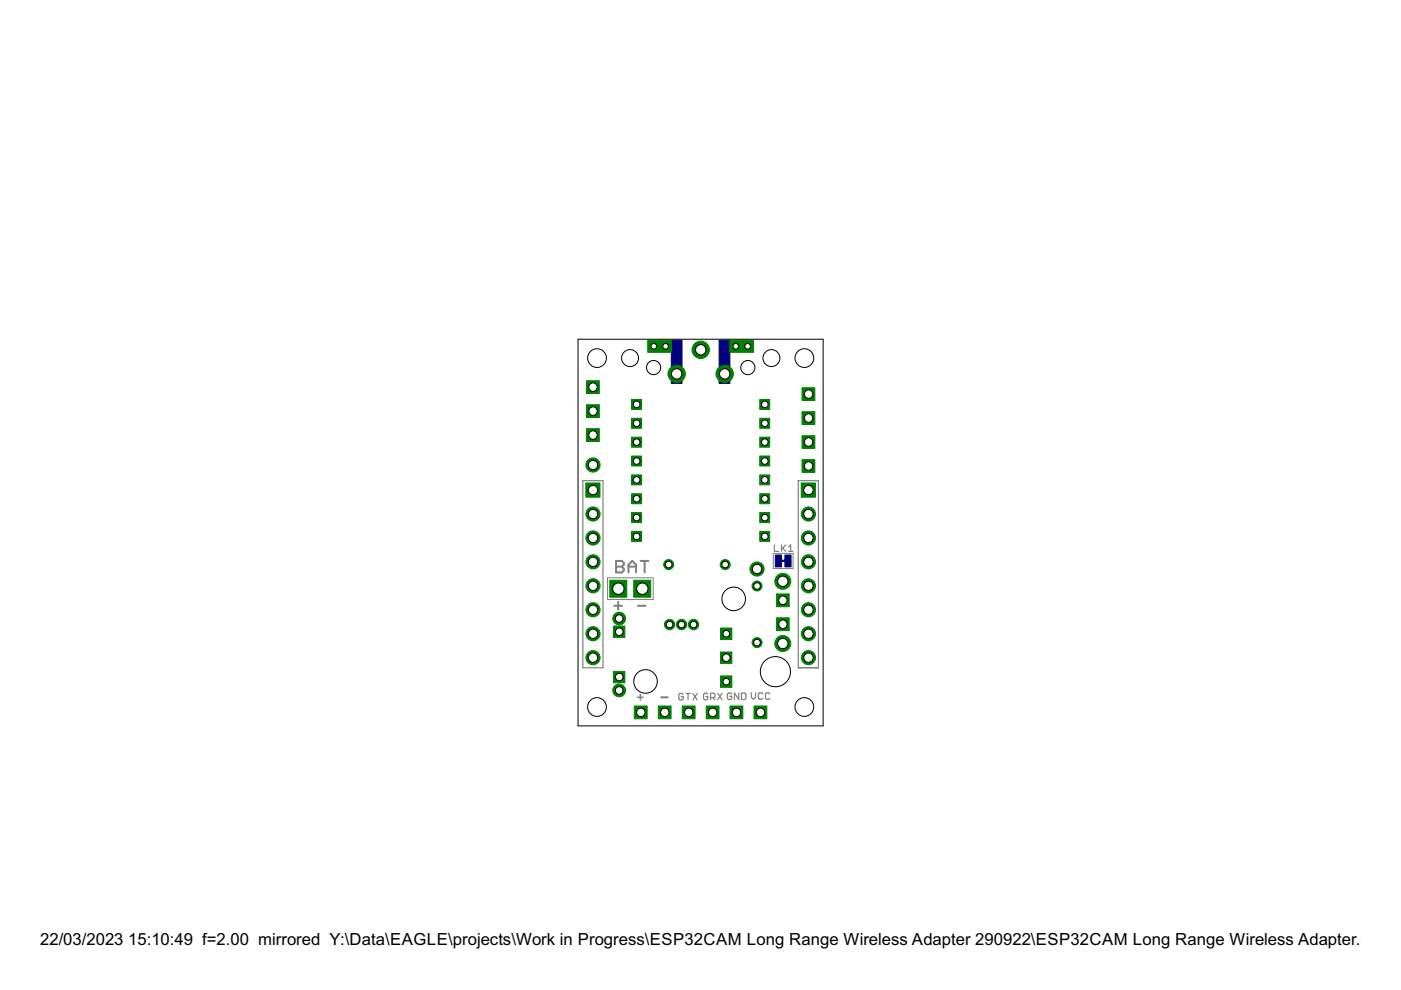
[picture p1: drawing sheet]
<svg xmlns="http://www.w3.org/2000/svg" width="297mm" height="210mm" viewBox="0 0 297 210" stroke-linecap="round" stroke-linejoin="round" font-family="sans-serif">
<g fill="#000080" stroke="#000080" stroke-width=".21">
<path d="M152.5 72.1h2.2v9.2h-2.2z"/>
<path d="M142.3 72.1h2.3v9.2h-2.3z"/>
<path d="M166.4 117.7h1.3v2.5h-1.3z"/>
<path d="M164.4 117.7h1.3v2.5h-1.3z"/>
</g>
<path d="M165.4 118.9h1.2" fill="none" stroke="#000080" stroke-width=".51"/>
<path d="M129.3 123h3.6v3.6h-3.6z" fill="#008000" stroke="#008000" stroke-width=".21"/>
<circle cx="131.1" cy="124.8" r="1.21" fill="#fff" stroke="#000" stroke-width=".21"/>
<path d="M134.4 123h3.6v3.6h-3.6z" fill="#008000" stroke="#008000" stroke-width=".21"/>
<circle cx="136.2" cy="124.8" r="1.21" fill="#fff" stroke="#000" stroke-width=".21"/>
<path d="M139.6 149.7h2.7v2.7h-2.7z" fill="#008000" stroke="#008000" stroke-width=".21"/>
<circle cx="140.9" cy="151.1" r=".9" fill="#fff" stroke="#000" stroke-width=".21"/>
<path d="M144.7 149.7h2.7v2.7h-2.7z" fill="#008000" stroke="#008000" stroke-width=".21"/>
<circle cx="146" cy="151.1" r=".9" fill="#fff" stroke="#000" stroke-width=".21"/>
<path d="M149.7 149.7h2.7v2.7h-2.7z" fill="#008000" stroke="#008000" stroke-width=".21"/>
<circle cx="151.1" cy="151.1" r=".9" fill="#fff" stroke="#000" stroke-width=".21"/>
<path d="M154.8 149.7h2.7v2.7h-2.7z" fill="#008000" stroke="#008000" stroke-width=".21"/>
<circle cx="156.2" cy="151.1" r=".9" fill="#fff" stroke="#000" stroke-width=".21"/>
<path d="M159.9 149.7h2.7v2.7h-2.7z" fill="#008000" stroke="#008000" stroke-width=".21"/>
<circle cx="161.2" cy="151.1" r=".9" fill="#fff" stroke="#000" stroke-width=".21"/>
<path d="M134.5 149.7h2.7v2.7h-2.7z" fill="#008000" stroke="#008000" stroke-width=".21"/>
<circle cx="135.9" cy="151.1" r=".9" fill="#fff" stroke="#000" stroke-width=".21"/>
<circle cx="125.7" cy="139.4" r="1.5" fill="#008000" stroke="#008000" stroke-width=".21"/>
<circle cx="125.7" cy="139.4" r=".99" fill="#fff" stroke="#000" stroke-width=".21"/>
<circle cx="171.4" cy="139.4" r="1.5" fill="#008000" stroke="#008000" stroke-width=".21"/>
<circle cx="171.4" cy="139.4" r=".99" fill="#fff" stroke="#000" stroke-width=".21"/>
<circle cx="125.7" cy="134.4" r="1.5" fill="#008000" stroke="#008000" stroke-width=".21"/>
<circle cx="125.7" cy="134.4" r=".99" fill="#fff" stroke="#000" stroke-width=".21"/>
<circle cx="171.4" cy="134.4" r="1.5" fill="#008000" stroke="#008000" stroke-width=".21"/>
<circle cx="171.4" cy="134.4" r=".99" fill="#fff" stroke="#000" stroke-width=".21"/>
<circle cx="125.7" cy="129.3" r="1.5" fill="#008000" stroke="#008000" stroke-width=".21"/>
<circle cx="125.7" cy="129.3" r=".99" fill="#fff" stroke="#000" stroke-width=".21"/>
<circle cx="125.7" cy="124.2" r="1.5" fill="#008000" stroke="#008000" stroke-width=".21"/>
<circle cx="125.7" cy="124.2" r=".99" fill="#fff" stroke="#000" stroke-width=".21"/>
<circle cx="125.7" cy="119.1" r="1.5" fill="#008000" stroke="#008000" stroke-width=".21"/>
<circle cx="125.7" cy="119.1" r=".99" fill="#fff" stroke="#000" stroke-width=".21"/>
<circle cx="125.7" cy="114.1" r="1.5" fill="#008000" stroke="#008000" stroke-width=".21"/>
<circle cx="125.7" cy="114.1" r=".99" fill="#fff" stroke="#000" stroke-width=".21"/>
<circle cx="125.7" cy="109" r="1.5" fill="#008000" stroke="#008000" stroke-width=".21"/>
<circle cx="125.7" cy="109" r=".99" fill="#fff" stroke="#000" stroke-width=".21"/>
<path d="M124.2 102.4h3v3h-3z" fill="#008000" stroke="#008000" stroke-width=".21"/>
<circle cx="125.7" cy="103.9" r=".99" fill="#fff" stroke="#000" stroke-width=".21"/>
<circle cx="171.4" cy="129.3" r="1.5" fill="#008000" stroke="#008000" stroke-width=".21"/>
<circle cx="171.4" cy="129.3" r=".99" fill="#fff" stroke="#000" stroke-width=".21"/>
<circle cx="171.4" cy="124.2" r="1.5" fill="#008000" stroke="#008000" stroke-width=".21"/>
<circle cx="171.4" cy="124.2" r=".99" fill="#fff" stroke="#000" stroke-width=".21"/>
<circle cx="171.4" cy="119.1" r="1.5" fill="#008000" stroke="#008000" stroke-width=".21"/>
<circle cx="171.4" cy="119.1" r=".99" fill="#fff" stroke="#000" stroke-width=".21"/>
<circle cx="171.4" cy="114.1" r="1.5" fill="#008000" stroke="#008000" stroke-width=".21"/>
<circle cx="171.4" cy="114.1" r=".99" fill="#fff" stroke="#000" stroke-width=".21"/>
<circle cx="171.4" cy="109" r="1.5" fill="#008000" stroke="#008000" stroke-width=".21"/>
<circle cx="171.4" cy="109" r=".99" fill="#fff" stroke="#000" stroke-width=".21"/>
<path d="M169.9 102.4h3v3h-3z" fill="#008000" stroke="#008000" stroke-width=".21"/>
<circle cx="171.4" cy="103.9" r=".99" fill="#fff" stroke="#000" stroke-width=".21"/>
<circle cx="148.6" cy="74.2" r="1.84" fill="#008000" stroke="#008000" stroke-width=".21"/>
<circle cx="148.6" cy="74.2" r="1.1" fill="#fff" stroke="#000" stroke-width=".21"/>
<circle cx="153.6" cy="79.3" r="1.84" fill="#008000" stroke="#008000" stroke-width=".21"/>
<circle cx="153.6" cy="79.3" r="1.1" fill="#fff" stroke="#000" stroke-width=".21"/>
<circle cx="143.5" cy="79.3" r="1.84" fill="#008000" stroke="#008000" stroke-width=".21"/>
<circle cx="143.5" cy="79.3" r="1.1" fill="#fff" stroke="#000" stroke-width=".21"/>
<path d="M170.1 82.2h2.7v2.7h-2.7z" fill="#008000" stroke="#008000" stroke-width=".21"/>
<circle cx="171.4" cy="83.6" r=".9" fill="#fff" stroke="#000" stroke-width=".21"/>
<path d="M170.1 87.3h2.7v2.7h-2.7z" fill="#008000" stroke="#008000" stroke-width=".21"/>
<circle cx="171.4" cy="88.7" r=".9" fill="#fff" stroke="#000" stroke-width=".21"/>
<path d="M170.1 92.4h2.7v2.7h-2.7z" fill="#008000" stroke="#008000" stroke-width=".21"/>
<circle cx="171.4" cy="93.7" r=".9" fill="#fff" stroke="#000" stroke-width=".21"/>
<path d="M170.1 97.5h2.7v2.7h-2.7z" fill="#008000" stroke="#008000" stroke-width=".21"/>
<circle cx="171.4" cy="98.8" r=".9" fill="#fff" stroke="#000" stroke-width=".21"/>
<circle cx="141.8" cy="119.7" r="1.06" fill="#008000" stroke="#008000" stroke-width=".21"/>
<circle cx="141.8" cy="119.7" r=".7" fill="#fff" stroke="#000" stroke-width=".21"/>
<circle cx="153.8" cy="119.7" r="1.06" fill="#008000" stroke="#008000" stroke-width=".21"/>
<circle cx="153.8" cy="119.7" r=".7" fill="#fff" stroke="#000" stroke-width=".21"/>
<circle cx="160.5" cy="124.2" r="1.06" fill="#008000" stroke="#008000" stroke-width=".21"/>
<circle cx="160.5" cy="124.2" r=".7" fill="#fff" stroke="#000" stroke-width=".21"/>
<circle cx="160.5" cy="136.2" r="1.06" fill="#008000" stroke="#008000" stroke-width=".21"/>
<circle cx="160.5" cy="136.2" r=".7" fill="#fff" stroke="#000" stroke-width=".21"/>
<circle cx="125.7" cy="98.6" r="1.5" fill="#008000" stroke="#008000" stroke-width=".21"/>
<circle cx="125.7" cy="98.6" r=".99" fill="#fff" stroke="#000" stroke-width=".21"/>
<path d="M137.3 72.2h2.6v2.5h-2.6z" fill="#008000" stroke="#008000" stroke-width=".21"/>
<circle cx="138.6" cy="73.4" r=".59" fill="#fff" stroke="#000" stroke-width=".21"/>
<path d="M157.2 72.2h2.6v2.5h-2.6z" fill="#008000" stroke="#008000" stroke-width=".21"/>
<circle cx="158.5" cy="73.4" r=".59" fill="#fff" stroke="#000" stroke-width=".21"/>
<path d="M139.8 72.2h2.6v2.5h-2.6z" fill="#008000" stroke="#008000" stroke-width=".21"/>
<circle cx="141.1" cy="73.4" r=".59" fill="#fff" stroke="#000" stroke-width=".21"/>
<path d="M154.7 72.2h2.5v2.5h-2.5z" fill="#008000" stroke="#008000" stroke-width=".21"/>
<circle cx="156" cy="73.4" r=".59" fill="#fff" stroke="#000" stroke-width=".21"/>
<circle cx="166" cy="136.4" r="1.69" fill="#008000" stroke="#008000" stroke-width=".21"/>
<circle cx="166" cy="136.4" r="1.1" fill="#fff" stroke="#000" stroke-width=".21"/>
<circle cx="166" cy="123.3" r="1.69" fill="#008000" stroke="#008000" stroke-width=".21"/>
<circle cx="166" cy="123.3" r="1.1" fill="#fff" stroke="#000" stroke-width=".21"/>
<path d="M152.8 138.2h2.4v2.5h-2.4z" fill="#008000" stroke="#008000" stroke-width=".21"/>
<circle cx="154" cy="139.4" r=".8" fill="#fff" stroke="#000" stroke-width=".21"/>
<path d="M152.8 143.3h2.4v2.4h-2.4z" fill="#008000" stroke="#008000" stroke-width=".21"/>
<circle cx="154" cy="144.5" r=".7" fill="#fff" stroke="#000" stroke-width=".21"/>
<path d="M152.8 133.2h2.4v2.4h-2.4z" fill="#008000" stroke="#008000" stroke-width=".21"/>
<circle cx="154" cy="134.4" r=".7" fill="#fff" stroke="#000" stroke-width=".21"/>
<circle cx="131.3" cy="131.1" r="1.35" fill="#008000" stroke="#008000" stroke-width=".21"/>
<circle cx="131.3" cy="131.1" r=".8" fill="#fff" stroke="#000" stroke-width=".21"/>
<circle cx="131.3" cy="146.4" r="1.35" fill="#008000" stroke="#008000" stroke-width=".21"/>
<circle cx="131.3" cy="146.4" r=".8" fill="#fff" stroke="#000" stroke-width=".21"/>
<circle cx="142" cy="132.4" r="1.1" fill="#008000" stroke="#008000" stroke-width=".21"/>
<circle cx="142" cy="132.4" r=".7" fill="#fff" stroke="#000" stroke-width=".21"/>
<circle cx="144.5" cy="132.4" r="1.1" fill="#008000" stroke="#008000" stroke-width=".21"/>
<circle cx="144.5" cy="132.4" r=".7" fill="#fff" stroke="#000" stroke-width=".21"/>
<circle cx="147" cy="132.4" r="1.1" fill="#008000" stroke="#008000" stroke-width=".21"/>
<circle cx="147" cy="132.4" r=".7" fill="#fff" stroke="#000" stroke-width=".21"/>
<path d="M164.6 125.9h2.7v2.7h-2.7z" fill="#008000" stroke="#008000" stroke-width=".21"/>
<circle cx="166" cy="127.3" r=".9" fill="#fff" stroke="#000" stroke-width=".21"/>
<path d="M164.6 131h2.7v2.7h-2.7z" fill="#008000" stroke="#008000" stroke-width=".21"/>
<circle cx="166" cy="132.4" r=".9" fill="#fff" stroke="#000" stroke-width=".21"/>
<path d="M130.1 142.3h2.4v2.5h-2.4z" fill="#008000" stroke="#008000" stroke-width=".21"/>
<circle cx="131.3" cy="143.6" r=".8" fill="#fff" stroke="#000" stroke-width=".21"/>
<path d="M130.1 132.7h2.4v2.4h-2.4z" fill="#008000" stroke="#008000" stroke-width=".21"/>
<circle cx="131.3" cy="133.9" r=".8" fill="#fff" stroke="#000" stroke-width=".21"/>
<path d="M161.1 84.7h2.1v2.1h-2.1z" fill="#008000" stroke="#008000" stroke-width=".21"/>
<circle cx="162.2" cy="85.7" r=".7" fill="#fff" stroke="#000" stroke-width=".21"/>
<path d="M161.1 88.7h2.1v2.1h-2.1z" fill="#008000" stroke="#008000" stroke-width=".21"/>
<circle cx="162.2" cy="89.7" r=".7" fill="#fff" stroke="#000" stroke-width=".21"/>
<path d="M161.1 92.7h2.1v2.1h-2.1z" fill="#008000" stroke="#008000" stroke-width=".21"/>
<circle cx="162.2" cy="93.7" r=".7" fill="#fff" stroke="#000" stroke-width=".21"/>
<path d="M161.1 96.7h2.1v2.1h-2.1z" fill="#008000" stroke="#008000" stroke-width=".21"/>
<circle cx="162.2" cy="97.7" r=".7" fill="#fff" stroke="#000" stroke-width=".21"/>
<path d="M161.1 100.7h2.1v2.1h-2.1z" fill="#008000" stroke="#008000" stroke-width=".21"/>
<circle cx="162.2" cy="101.7" r=".7" fill="#fff" stroke="#000" stroke-width=".21"/>
<path d="M161.1 104.7h2.1v2.1h-2.1z" fill="#008000" stroke="#008000" stroke-width=".21"/>
<circle cx="162.2" cy="105.7" r=".7" fill="#fff" stroke="#000" stroke-width=".21"/>
<path d="M161.1 108.7h2.1v2.1h-2.1z" fill="#008000" stroke="#008000" stroke-width=".21"/>
<circle cx="162.2" cy="109.7" r=".7" fill="#fff" stroke="#000" stroke-width=".21"/>
<path d="M161.1 112.7h2.1v2.1h-2.1z" fill="#008000" stroke="#008000" stroke-width=".21"/>
<circle cx="162.2" cy="113.7" r=".7" fill="#fff" stroke="#000" stroke-width=".21"/>
<path d="M133.9 112.7h2.1v2.1h-2.1z" fill="#008000" stroke="#008000" stroke-width=".21"/>
<circle cx="135" cy="113.7" r=".7" fill="#fff" stroke="#000" stroke-width=".21"/>
<path d="M133.9 108.7h2.1v2.1h-2.1z" fill="#008000" stroke="#008000" stroke-width=".21"/>
<circle cx="135" cy="109.7" r=".7" fill="#fff" stroke="#000" stroke-width=".21"/>
<path d="M133.9 104.7h2.1v2.1h-2.1z" fill="#008000" stroke="#008000" stroke-width=".21"/>
<circle cx="135" cy="105.7" r=".7" fill="#fff" stroke="#000" stroke-width=".21"/>
<path d="M133.9 100.7h2.1v2.1h-2.1z" fill="#008000" stroke="#008000" stroke-width=".21"/>
<circle cx="135" cy="101.7" r=".7" fill="#fff" stroke="#000" stroke-width=".21"/>
<path d="M133.9 96.7h2.1v2.1h-2.1z" fill="#008000" stroke="#008000" stroke-width=".21"/>
<circle cx="135" cy="97.7" r=".7" fill="#fff" stroke="#000" stroke-width=".21"/>
<path d="M133.9 92.7h2.1v2.1h-2.1z" fill="#008000" stroke="#008000" stroke-width=".21"/>
<circle cx="135" cy="93.7" r=".7" fill="#fff" stroke="#000" stroke-width=".21"/>
<path d="M133.9 88.7h2.1v2.1h-2.1z" fill="#008000" stroke="#008000" stroke-width=".21"/>
<circle cx="135" cy="89.7" r=".7" fill="#fff" stroke="#000" stroke-width=".21"/>
<path d="M133.9 84.7h2.1v2.1h-2.1z" fill="#008000" stroke="#008000" stroke-width=".21"/>
<circle cx="135" cy="85.7" r=".7" fill="#fff" stroke="#000" stroke-width=".21"/>
<path d="M124.4 80.7h2.7v2.7h-2.7z" fill="#008000" stroke="#008000" stroke-width=".21"/>
<circle cx="125.7" cy="82.1" r=".9" fill="#fff" stroke="#000" stroke-width=".21"/>
<path d="M124.4 85.8h2.7v2.7h-2.7z" fill="#008000" stroke="#008000" stroke-width=".21"/>
<circle cx="125.7" cy="87.2" r=".9" fill="#fff" stroke="#000" stroke-width=".21"/>
<path d="M124.4 90.9h2.7v2.7h-2.7z" fill="#008000" stroke="#008000" stroke-width=".21"/>
<circle cx="125.7" cy="92.3" r=".9" fill="#fff" stroke="#000" stroke-width=".21"/>
<circle cx="160.5" cy="120.7" r="1.5" fill="#008000" stroke="#008000" stroke-width=".21"/>
<circle cx="160.5" cy="120.7" r=".99" fill="#fff" stroke="#000" stroke-width=".21"/>
<path d="M164 117.3h4.1v3.2h-4.1zM138.5 122.5h-9.7v4.6h9.7v-4.5" fill="none" stroke="#808080" stroke-width=".21"/>
<g fill="none" stroke="#808080" stroke-width=".25">
<path d="M123.6 101.9h4.2v39.7h-4.2zM164.2 115.5v1.4h.9M165.7 115.5v1.4M165.9 116.2l.7 .7M166.6 115.5l-.9 1M167.2 116.9h.9M167.2 116l.4-.5v1.4M169.2 101.9h4.3v39.7h-4.3zM144.8 147.3l-.2-.3h-.4l-.3 .3v.9l.3 .2h.4l.2-.2v-.5h-.4M145.4 147h.9M145.9 147v1.4M146.9 147l.9 1.4"/>
<path d="M147.8 147l-.9 1.4M150.1 147.2l-.2-.2h-.5l-.2 .2v.9l.2 .3h.5l.2-.3v-.4h-.5M150.7 147.9h.6l.3-.2v-.5l-.3-.2h-.6v1.4M151.1 147.9l.5 .5M152.2 147l.9 1.4M153.1 147l-.9 1.4M155.1 147.2l-.2-.3h-.4l-.3 .3v.9l.3 .2h.4l.2-.2v-.5h-.4M156.6 146.9v1.4l-.9-1.4v1.4M157.2 146.9h.7l.2 .3v.9l-.2 .2h-.7zM159.3 146.9v.9l.5 .5 .4-.5v-.9M161.7 147.1l-.2-.2h-.5l-.2 .2v.9l.2 .3h.5l.2-.3M163.2 147.1l-.2-.2h-.5l-.2 .2v.9l.2 .3h.5l.2-.3"/>
</g>
<path d="M130.6 118.9h1.2l.4 .4v.4l-.4 .4 .4 .5v.4l-.4 .4h-1.2zM135.8 118.9h1.7M136.7 118.9v2.5M130.2 128.4h1.7M130.6 120.1h1.2M131.1 127.6v1.6M133.2 120.1h1.7M133.2 121.4v-1.7l.8-.8 .9 .8v1.7M135.2 128.4h1.7M140.2 147.8h1.4" fill="none" stroke="#808080" stroke-width=".42"/>
<path d="M135.2 147.8h1.1M135.8 147.3v1.1" fill="none" stroke="#808080" stroke-width=".32"/>
<g fill="none" stroke="#000" stroke-width=".21">
<path d="M122.6 71.9h51.9v82h-51.9z"/>
<circle cx="126.6" cy="75.9" r="1.99"/>
<circle cx="133.6" cy="75.9" r="1.8"/>
<circle cx="138.6" cy="77.9" r="1.5"/>
<circle cx="158.6" cy="77.9" r="1.5"/>
<circle cx="163.6" cy="75.9" r="1.8"/>
<circle cx="170.5" cy="75.9" r="1.99"/>
<circle cx="155.6" cy="127" r="2.5"/>
<circle cx="126.6" cy="149.9" r="1.99"/>
<circle cx="136.9" cy="144.5" r="2.5"/>
<circle cx="164.4" cy="142.4" r="3.2"/>
<circle cx="170.5" cy="149.9" r="1.99"/>
</g>
<g font-size="4">
<text x="8.5" y="200.4">22/03/2023</text>
<text x="27.2" y="200.4">15:10:49 f=2.00 mirrored Y:\Data\EAGLE\projects\Work in Progress\ESP32CAM Long Range Wireless Adapter 290922\ESP32CAM Long Range Wireless Adapter.brd</text>
</g>
</svg>
